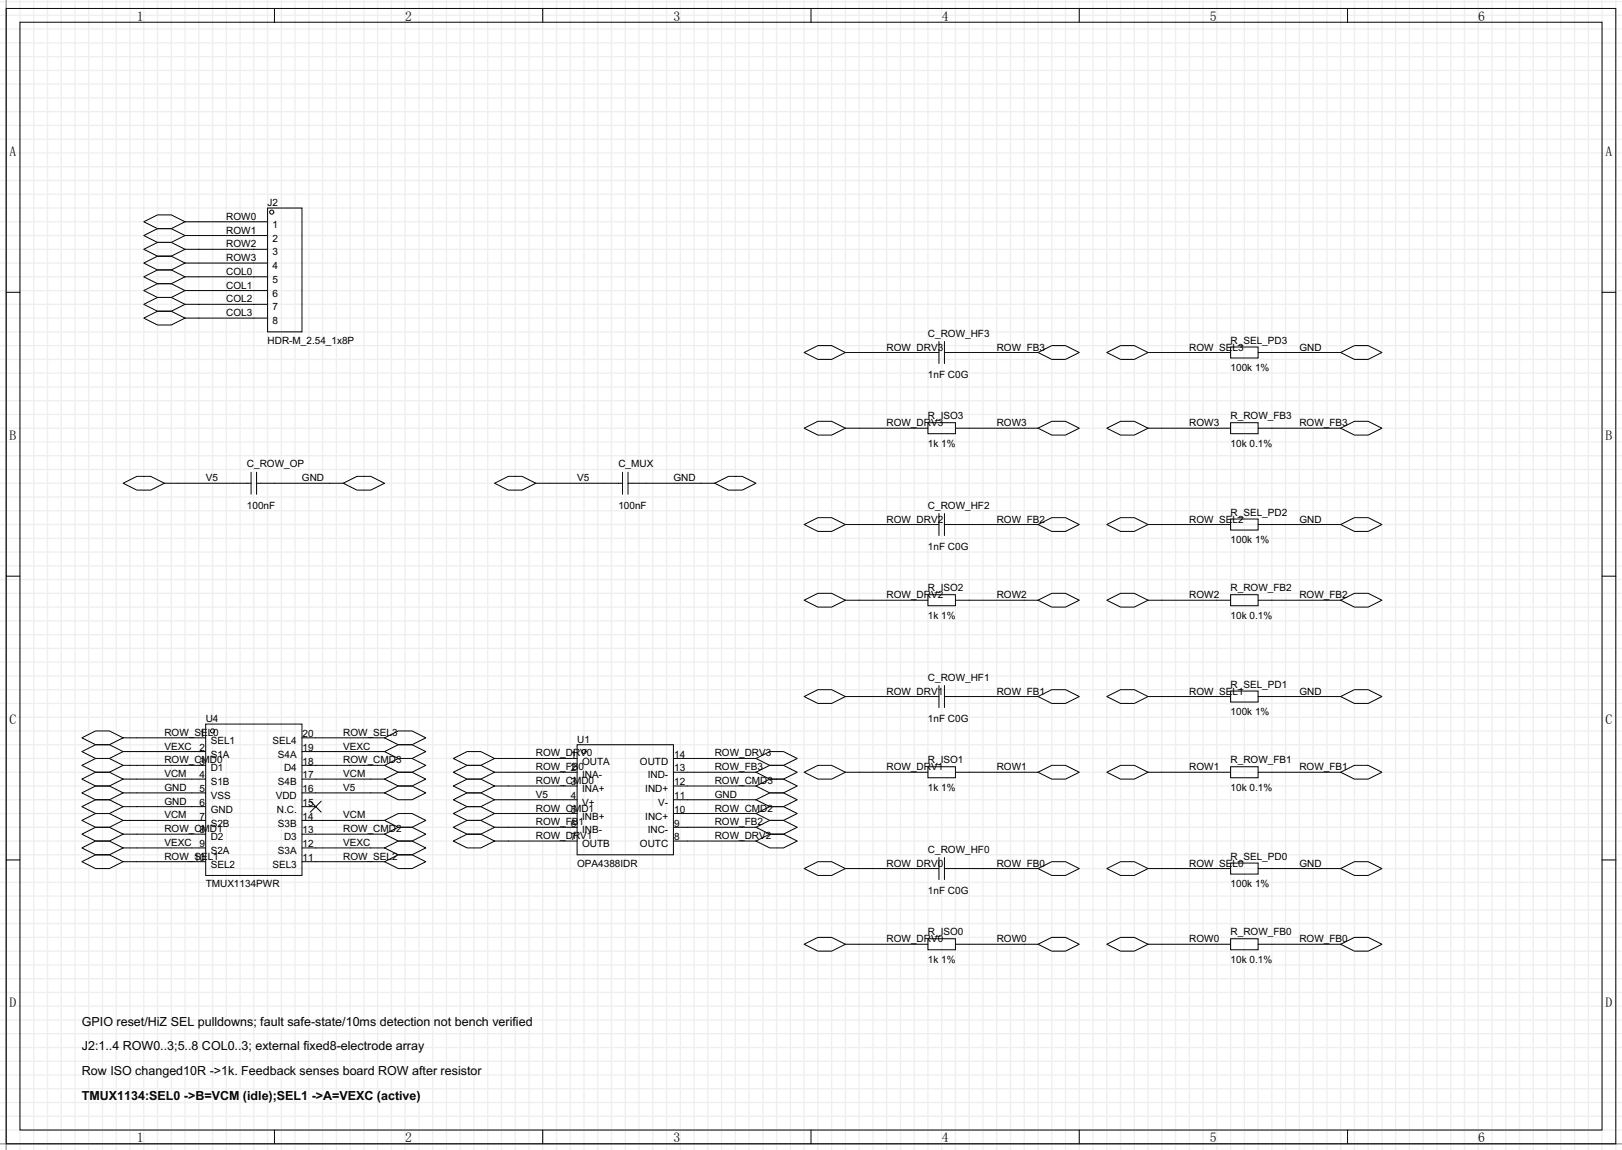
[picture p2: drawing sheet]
<svg xmlns="http://www.w3.org/2000/svg" width="299mm" height="212mm" viewBox="0 0 299 212" stroke-linecap="round" stroke-linejoin="round" font-family="sans-serif">
<g fill="none" stroke="#f0f0eb" stroke-width=".25">
<path d="M0 .3h299.5M0 2.8h299.5M0 5.4h299.5M0 7.9h299.5M0 10.5h299.5M0 13h299.5M0 15.5h299.5M0 18.1h299.5M1.1 0v212.3M3.7 0v212.3M6.2 0v212.3M8.8 0v212.3"/>
<path d="M11.3 0v212.3M13.8 0v212.3M16.4 0v212.3M18.9 0v212.3M21.5 0v212.3M24 0v212.3M26.5 0v212.3M29.1 0v212.3M31.6 0v212.3M34.2 0v212.3M36.7 0v212.3M39.2 0v212.3"/>
<path d="M41.8 0v212.3M44.3 0v212.3M46.9 0v212.3M49.4 0v212.3M51.9 0v212.3M54.5 0v212.3M57 0v212.3M59.6 0v212.3M62.1 0v212.3M64.6 0v212.3M67.2 0v212.3M69.7 0v212.3"/>
<path d="M72.3 0v212.3M74.8 0v212.3M77.3 0v212.3M79.9 0v212.3M82.4 0v212.3M85 0v212.3M87.5 0v212.3M90 0v212.3M92.6 0v212.3M95.1 0v212.3M97.7 0v212.3M100.2 0v212.3"/>
<path d="M102.7 0v212.3M105.3 0v212.3M107.8 0v212.3M110.4 0v212.3M112.9 0v212.3M115.4 0v212.3M118 0v212.3M120.5 0v212.3M123.1 0v212.3M125.6 0v212.3M128.1 0v212.3M130.7 0v212.3"/>
<path d="M133.2 0v212.3M135.8 0v212.3M138.3 0v212.3M140.8 0v212.3M143.4 0v212.3M145.9 0v212.3M148.5 0v212.3M151 0v212.3M153.5 0v212.3M156.1 0v212.3M158.6 0v212.3M161.2 0v212.3"/>
<path d="M163.7 0v212.3M166.2 0v212.3M168.8 0v212.3M171.3 0v212.3M173.9 0v212.3M176.4 0v212.3M178.9 0v212.3M181.5 0v212.3M184 0v212.3M186.6 0v212.3M189.1 0v212.3M191.6 0v212.3"/>
<path d="M194.2 0v212.3M196.7 0v212.3M199.3 0v212.3M201.8 0v212.3M204.3 0v212.3M206.9 0v212.3M209.4 0v212.3M212 0v212.3M214.5 0v212.3M217 0v212.3M219.6 0v212.3M222.1 0v212.3"/>
<path d="M224.7 0v212.3M227.2 0v212.3M229.7 0v212.3M232.3 0v212.3M234.8 0v212.3M237.4 0v212.3M239.9 0v212.3M242.4 0v212.3M245 0v212.3M247.5 0v212.3M250.1 0v212.3M252.6 0v212.3"/>
<path d="M255.1 0v212.3M257.7 0v212.3M260.2 0v212.3M262.8 0v212.3M265.3 0v212.3M267.8 0v212.3M270.4 0v212.3M272.9 0v212.3M275.5 0v212.3M278 0v212.3M280.5 0v212.3M283.1 0v212.3"/>
<path d="M285.6 0v212.3M288.2 0v212.3M290.7 0v212.3M293.2 0v212.3M295.8 0v212.3M298.3 0v212.3M0 20.6h299.5M0 23.2h299.5M0 25.7h299.5M0 28.2h299.5M0 30.8h299.5M0 33.3h299.5"/>
<path d="M0 35.9h299.5M0 38.4h299.5M0 40.9h299.5M0 43.5h299.5M0 46h299.5M0 48.6h299.5M0 51.1h299.5M0 53.6h299.5M0 56.2h299.5M0 58.7h299.5M0 61.3h299.5M0 63.8h299.5"/>
<path d="M0 66.3h299.5M0 68.9h299.5M0 71.4h299.5M0 74h299.5M0 76.5h299.5M0 79h299.5M0 81.6h299.5M0 84.1h299.5M0 86.7h299.5M0 89.2h299.5M0 91.7h299.5M0 94.3h299.5"/>
<path d="M0 96.8h299.5M0 99.4h299.5M0 101.9h299.5M0 104.4h299.5M0 107h299.5M0 109.5h299.5M0 112.1h299.5M0 114.6h299.5M0 117.1h299.5M0 119.7h299.5M0 122.2h299.5M0 124.8h299.5"/>
<path d="M0 127.3h299.5M0 129.8h299.5M0 132.4h299.5M0 134.9h299.5M0 137.5h299.5M0 140h299.5M0 142.5h299.5M0 145.1h299.5M0 147.6h299.5M0 150.2h299.5M0 152.7h299.5M0 155.2h299.5"/>
<path d="M0 157.8h299.5M0 160.3h299.5M0 162.9h299.5M0 165.4h299.5M0 167.9h299.5M0 170.5h299.5M0 173h299.5M0 175.6h299.5M0 178.1h299.5M0 180.6h299.5M0 183.2h299.5M0 185.7h299.5"/>
<path d="M0 188.3h299.5M0 190.8h299.5M0 193.3h299.5M0 195.9h299.5M0 198.4h299.5M0 201h299.5M0 203.5h299.5M0 206h299.5M0 208.6h299.5M0 211.1h299.5"/>
</g>
<path d="M1.1 0v212.3M0 211.1h299.5" fill="none" stroke="#999" stroke-width=".25"/>
<g fill="none" stroke="#000" stroke-width=".18">
<path d="M1.1 1.6h297.2v209.5h-297.2zM3.7 4.1h292.1v204.5h-292.1zM50.7 1.6v2.5M100.2 1.6v2.5M149.7 1.6v2.5M199.3 1.6v2.5M248.8 1.6v2.5M49.4 38.4h6.4v22.9h-6.4zM1.1 54h2.6M26.5 40.9l2.6-1.2h2.5l2.6 1.2-2.6 1.3h-2.5zM26.5 43.5l2.6-1.3h2.5l2.6 1.3-2.6 1.2h-2.5zM26.5 46l2.6-1.3h2.5l2.6 1.3-2.6 1.3h-2.5z"/>
<path d="M26.5 48.6l2.6-1.3h2.5l2.6 1.3-2.6 1.2h-2.5zM26.5 51.1l2.6-1.3h2.5l2.6 1.3-2.6 1.3h-2.5zM26.5 53.6l2.6-1.2h2.5l2.6 1.2-2.6 1.3h-2.5zM26.5 56.2l2.6-1.3h2.5l2.6 1.3-2.6 1.2h-2.5zM26.5 58.7l2.6-1.3h2.5l2.6 1.3-2.6 1.3h-2.5zM34.2 40.9h15.2M34.2 43.5h15.2M34.2 46h15.2M34.2 48.6h15.2M34.2 51.1h15.2M34.2 53.6h15.2M34.2 56.2h15.2"/>
<path d="M34.2 58.7h15.2M295.8 54h2.5M148.5 79l2.5-1.2h2.5l2.6 1.2-2.6 1.3h-2.5zM148.5 65.1l2.5-1.3h2.5l2.6 1.3-2.6 1.2h-2.5zM156.1 79h15.2M156.1 65.1h17.3M171.3 78h5.1v2h-5.1zM173.4 63v4.1M174.4 63v4.1M174.4 65.1h17.2M176.4 79h15.2M191.6 79l2.6-1.2h2.5l2.6 1.2-2.6 1.3h-2.5z"/>
<path d="M191.6 65.1l2.6-1.3h2.5l2.6 1.3-2.6 1.2h-2.5zM204.3 79l2.6-1.2h2.5l2.6 1.2-2.6 1.3h-2.5zM204.3 65.1l2.6-1.3h2.5l2.6 1.3-2.6 1.2h-2.5zM212 79h15.2M212 65.1h15.2M227.2 78h5.1v2h-5.1zM227.2 64h5.1v2.1h-5.1zM232.3 79h15.2M232.3 65.1h15.2M247.5 79l2.6-1.2h2.5l2.5 1.2-2.5 1.3h-2.5zM247.5 65.1l2.6-1.3h2.5l2.5 1.3-2.5 1.2h-2.5zM22.7 89.2l2.6-1.3h2.5l2.6 1.3-2.6 1.3h-2.5z"/>
<path d="M30.4 89.2h16M46.4 87.2v4M47.4 87.2v4M47.4 89.2h16M63.4 89.2l2.5-1.3h2.6l2.5 1.3-2.5 1.3h-2.6zM91.3 89.2l2.6-1.3h2.5l2.5 1.3-2.5 1.3h-2.5zM98.9 89.2h16M114.9 87.2v4M116 89.2h16M116 87.2v4M132 89.2l2.5-1.3h2.5l2.6 1.3-2.6 1.3h-2.5zM148.5 96.8l2.5-1.3h2.5l2.6 1.3-2.6 1.3h-2.5z"/>
<path d="M156.1 96.8h17.3M173.4 94.8v4M174.4 94.8v4M174.4 96.8h17.2M191.6 96.8l2.6-1.3h2.5l2.6 1.3-2.6 1.3h-2.5zM204.3 96.8l2.6-1.3h2.5l2.6 1.3-2.6 1.3h-2.5zM212 96.8h15.2M227.2 95.8h5.1v2h-5.1zM232.3 96.8h15.2M247.5 96.8l2.6-1.3h2.5l2.5 1.3-2.5 1.3h-2.5zM1.1 106.3h2.6M148.5 110.8l2.5-1.3h2.5l2.6 1.3-2.6 1.3h-2.5z"/>
<path d="M156.1 110.8h15.2M171.3 109.8h5.1v2h-5.1zM176.4 110.8h15.2M191.6 110.8l2.6-1.3h2.5l2.6 1.3-2.6 1.3h-2.5zM204.3 110.8l2.6-1.3h2.5l2.6 1.3-2.6 1.3h-2.5zM212 110.8h15.2M227.2 109.8h5.1v2h-5.1zM232.3 110.8h15.2M247.5 110.8l2.6-1.3h2.5l2.5 1.3-2.5 1.3h-2.5zM295.8 106.3h2.5M15.1 136.2l2.6-1.3h2.5l2.5 1.3-2.5 1.3h-2.5zM15.1 138.7l2.6-1.2h2.5l2.5 1.2-2.5 1.3h-2.5z"/>
<path d="M22.7 136.2h15.3M22.7 138.7h15.3M38 133.6h17.8v28h-17.8zM55.8 136.2h15.2M55.8 138.7h15.2M71 138.7l2.5-1.2h2.6l2.5 1.2-2.5 1.3h-2.6zM71 136.2l2.5-1.3h2.6l2.5 1.3-2.5 1.3h-2.6zM83.7 140l2.5-1.3h2.6l2.5 1.3-2.5 1.3h-2.6zM91.3 140h15.3M106.6 137.5h17.7v20.3h-17.7zM124.3 140h15.3M139.6 140l2.5-1.3h2.6l2.5 1.3-2.5 1.3h-2.6z"/>
<path d="M148.5 128.6l2.5-1.3h2.5l2.6 1.3-2.6 1.2h-2.5zM156.1 128.6h17.3M173.4 126.5v4.1M174.4 126.5v4.1M174.4 128.6h17.2M191.6 128.6l2.6-1.3h2.5l2.6 1.3-2.6 1.2h-2.5zM204.3 128.6l2.6-1.3h2.5l2.6 1.3-2.6 1.2h-2.5zM212 128.6h15.2M227.2 127.5h5.1v2.1h-5.1zM232.3 128.6h15.2M247.5 128.6l2.6-1.3h2.5l2.5 1.3-2.5 1.2h-2.5zM1.1 158.7h2.6"/>
<path d="M15.1 141.3l2.6-1.3h2.5l2.5 1.3-2.5 1.2h-2.5zM15.1 143.8l2.6-1.3h2.5l2.5 1.3-2.5 1.3h-2.5zM15.1 146.3l2.6-1.2h2.5l2.5 1.2-2.5 1.3h-2.5zM15.1 148.9l2.6-1.3h2.5l2.5 1.3-2.5 1.3h-2.5zM15.1 151.4l2.6-1.2h2.5l2.5 1.2-2.5 1.3h-2.5zM15.1 154l2.6-1.3h2.5l2.5 1.3-2.5 1.2h-2.5zM15.1 156.5l2.6-1.3h2.5l2.5 1.3-2.5 1.3h-2.5zM15.1 159l2.6-1.2h2.5l2.5 1.2-2.5 1.3h-2.5zM22.7 141.3h15.3M22.7 143.8h15.3M22.7 146.3h15.3M22.7 148.9h15.3"/>
<path d="M22.7 151.4h15.3M22.7 154h15.3M22.7 156.5h15.3M22.7 159h15.3M55.8 141.3h15.2M55.8 143.8h15.2M55.8 146.3h15.2M55.8 148.9h2.5M55.8 151.4h15.2M55.8 154h15.2M55.8 156.5h15.2M55.8 159h15.2"/>
<path d="M57.3 147.9l2 2M59.3 147.9l-2 2M71 159l2.5-1.2h2.6l2.5 1.2-2.5 1.3h-2.6zM71 156.5l2.5-1.3h2.6l2.5 1.3-2.5 1.3h-2.6zM71 154l2.5-1.3h2.6l2.5 1.3-2.5 1.2h-2.6zM71 151.4l2.5-1.2h2.6l2.5 1.2-2.5 1.3h-2.6zM71 146.3l2.5-1.2h2.6l2.5 1.2-2.5 1.3h-2.6zM71 143.8l2.5-1.3h2.6l2.5 1.3-2.5 1.3h-2.6zM71 141.3l2.5-1.3h2.6l2.5 1.3-2.5 1.2h-2.6zM83.7 155.2l2.5-1.2h2.6l2.5 1.2-2.5 1.3h-2.6zM83.7 152.7l2.5-1.3h2.6l2.5 1.3-2.5 1.3h-2.6zM83.7 150.2l2.5-1.3h2.6l2.5 1.3-2.5 1.2h-2.6z"/>
<path d="M83.7 147.6l2.5-1.3h2.6l2.5 1.3-2.5 1.3h-2.6zM83.7 145.1l2.5-1.3h2.6l2.5 1.3-2.5 1.2h-2.6zM83.7 142.5l2.5-1.2h2.6l2.5 1.2-2.5 1.3h-2.6zM91.3 142.5h15.3M91.3 145.1h15.3M91.3 147.6h15.3M91.3 150.2h15.3M91.3 152.7h15.3M91.3 155.2h15.3M124.3 142.5h15.3M124.3 145.1h15.3M124.3 147.6h15.3"/>
<path d="M124.3 150.2h15.3M124.3 152.7h15.3M124.3 155.2h15.3M139.6 142.5l2.5-1.2h2.6l2.5 1.2-2.5 1.3h-2.6zM139.6 145.1l2.5-1.3h2.6l2.5 1.3-2.5 1.2h-2.6zM139.6 147.6l2.5-1.3h2.6l2.5 1.3-2.5 1.3h-2.6zM139.6 150.2l2.5-1.3h2.6l2.5 1.3-2.5 1.2h-2.6zM139.6 152.7l2.5-1.3h2.6l2.5 1.3-2.5 1.3h-2.6zM139.6 155.2l2.5-1.2h2.6l2.5 1.2-2.5 1.3h-2.6zM148.5 142.5l2.5-1.2h2.5l2.6 1.2-2.6 1.3h-2.5zM156.1 142.5h15.2M171.3 141.5h5.1v2h-5.1z"/>
<path d="M173.4 158.3v4M174.4 158.3v4M176.4 142.5h15.2M191.6 142.5l2.6-1.2h2.5l2.6 1.2-2.6 1.3h-2.5zM204.3 142.5l2.6-1.2h2.5l2.6 1.2-2.6 1.3h-2.5zM212 142.5h15.2M227.2 159.3h5.1v2h-5.1zM227.2 141.5h5.1v2h-5.1zM232.3 142.5h15.2M247.5 142.5l2.6-1.2h2.5l2.5 1.2-2.5 1.3h-2.5zM295.8 158.7h2.5M148.5 174.3l2.5-1.3h2.5l2.6 1.3-2.6 1.3h-2.5z"/>
<path d="M148.5 160.3l2.5-1.3h2.5l2.6 1.3-2.6 1.3h-2.5zM156.1 174.3h15.2M156.1 160.3h17.3M171.3 173.3h5.1v2h-5.1zM174.4 160.3h17.2M176.4 174.3h15.2M191.6 174.3l2.6-1.3h2.5l2.6 1.3-2.6 1.3h-2.5zM191.6 160.3l2.6-1.3h2.5l2.6 1.3-2.6 1.3h-2.5zM204.3 174.3l2.6-1.3h2.5l2.6 1.3-2.6 1.3h-2.5zM204.3 160.3l2.6-1.3h2.5l2.6 1.3-2.6 1.3h-2.5zM212 174.3h15.2M212 160.3h15.2"/>
<path d="M227.2 173.3h5.1v2h-5.1zM232.3 174.3h15.2M232.3 160.3h15.2M247.5 174.3l2.6-1.3h2.5l2.5 1.3-2.5 1.3h-2.5zM247.5 160.3l2.6-1.3h2.5l2.5 1.3-2.5 1.3h-2.5zM50.7 208.6v2.5M100.2 208.6v2.5M149.7 208.6v2.5M199.3 208.6v2.5M248.8 208.6v2.5"/>
<circle cx="50.2" cy="39.2" r=".38"/>
<circle cx="39.2" cy="134.9" r=".38"/>
<circle cx="107.8" cy="138.7" r=".38"/>
</g>
<g font-size="2.5">
<text x="25.3" y="3.8">1</text>
<text x="74.8" y="3.8">2</text>
<text x="124.3" y="3.8">3</text>
<text x="173.9" y="3.8">4</text>
<text x="223.4" y="3.8">5</text>
<text x="272.9" y="3.8">6</text>
<text x="1.8" y="28.8">A</text>
<text x="296.4" y="28.8">A</text>
<text x="1.8" y="81.2">B</text>
<text x="296.4" y="81.2">B</text>
<text x="1.8" y="133.5">C</text>
<text x="296.4" y="133.5">C</text>
<text x="1.8" y="185.9">D</text>
<text x="296.4" y="185.9">D</text>
<text x="25.3" y="210.9">1</text>
<text x="74.8" y="210.9">2</text>
<text x="124.3" y="210.9">3</text>
<text x="173.9" y="210.9">4</text>
<text x="223.4" y="210.9">5</text>
<text x="272.9" y="210.9">6</text>
</g>
<g font-size="2.3">
<text x="15.1" y="189.3">GPIO reset/HiZ SEL pulldowns; fault safe-state/10ms detection not bench verified</text>
<text x="15.1" y="193.9">J2:1..4 ROW0..3;5..8 COL0..3; external fixed8-electrode array</text>
<text x="15.1" y="203">TMUX1134:SEL0 -&gt;B=VCM (idle);SEL1 -&gt;A=VEXC (active)</text>
<text x="15.1" y="198.5">Row ISO changed10R -&gt;1k. Feedback senses board ROW after resistor</text>
</g>
<g font-size="1.8">
<text x="41.8" y="40.6">ROW0</text>
<text x="49.4" y="38">J2</text>
<text x="41.8" y="43.1">ROW1</text>
<text x="41.8" y="45.6">ROW2</text>
<text x="50.3" y="42.1">1</text>
<text x="50.3" y="44.6">2</text>
<text x="50.3" y="47.1">3</text>
<text x="41.8" y="48.2">ROW3</text>
<text x="41.8" y="50.7">COL0</text>
<text x="41.8" y="53.3">COL1</text>
<text x="50.3" y="49.7">4</text>
<text x="50.3" y="52.2">5</text>
<text x="41.8" y="55.8">COL2</text>
<text x="41.8" y="58.3">COL3</text>
<text x="50.3" y="54.8">6</text>
<text x="50.3" y="57.3">7</text>
<text x="50.3" y="59.8">8</text>
<text x="49.4" y="63.4">HDR-M_2.54_1x8P</text>
<text x="163.7" y="64.7">ROW_DRV3</text>
<text x="171.3" y="62.2">C_ROW_HF3</text>
<text x="184" y="64.7">ROW_FB3</text>
<text x="219.6" y="64.7">ROW_SEL3</text>
<text x="227.2" y="63.4">R_SEL_PD3</text>
<text x="239.9" y="64.7">GND</text>
<text x="171.3" y="69.8">1nF C0G</text>
<text x="227.2" y="68.5">100k 1%</text>
<text x="171.3" y="77.4">R_ISO3</text>
<text x="227.2" y="77.4">R_ROW_FB3</text>
<text x="163.7" y="78.7">ROW_DRV3</text>
<text x="171.3" y="82.5">1k 1%</text>
<text x="184" y="78.7">ROW3</text>
<text x="219.6" y="78.7">ROW3</text>
<text x="227.2" y="82.5">10k 0.1%</text>
<text x="239.9" y="78.7">ROW_FB3</text>
<text x="38" y="88.8">V5</text>
<text x="45.6" y="86.3">C_ROW_OP</text>
<text x="55.8" y="88.8">GND</text>
<text x="106.6" y="88.8">V5</text>
<text x="114.2" y="86.3">C_MUX</text>
<text x="124.3" y="88.8">GND</text>
<text x="45.6" y="93.9">100nF</text>
<text x="114.2" y="93.9">100nF</text>
<text x="171.3" y="93.9">C_ROW_HF2</text>
<text x="227.2" y="95.2">R_SEL_PD2</text>
<text x="163.7" y="96.4">ROW_DRV2</text>
<text x="171.3" y="101.5">1nF C0G</text>
<text x="184" y="96.4">ROW_FB2</text>
<text x="219.6" y="96.4">ROW_SEL2</text>
<text x="227.2" y="100.3">100k 1%</text>
<text x="239.9" y="96.4">GND</text>
<text x="163.7" y="110.4">ROW_DRV2</text>
<text x="171.3" y="109.1">R_ISO2</text>
<text x="184" y="110.4">ROW2</text>
<text x="219.6" y="110.4">ROW2</text>
<text x="227.2" y="109.1">R_ROW_FB2</text>
<text x="239.9" y="110.4">ROW_FB2</text>
<text x="171.3" y="114.2">1k 1%</text>
<text x="227.2" y="114.2">10k 0.1%</text>
<text x="171.3" y="125.7">C_ROW_HF1</text>
<text x="163.7" y="128.2">ROW_DRV1</text>
<text x="184" y="128.2">ROW_FB1</text>
<text x="219.6" y="128.2">ROW_SEL1</text>
<text x="227.2" y="126.9">R_SEL_PD1</text>
<text x="239.9" y="128.2">GND</text>
<text x="30.4" y="135.8">ROW_SEL0</text>
<text x="36.8" y="136">1</text>
<text x="38" y="133.3">U4</text>
<text x="38.9" y="137.3">SEL1</text>
<text x="50.3" y="137.3">SEL4</text>
<text x="55.9" y="136">20</text>
<text x="63.4" y="135.8">ROW_SEL3</text>
<text x="106.6" y="137.1">U1</text>
<text x="171.3" y="133.3">1nF C0G</text>
<text x="227.2" y="132">100k 1%</text>
<text x="30.4" y="138.4">VEXC</text>
<text x="30.4" y="140.9">ROW_CMD0</text>
<text x="30.4" y="143.4">VCM</text>
<text x="36.8" y="138.6">2</text>
<text x="36.8" y="141.1">3</text>
<text x="36.8" y="143.7">4</text>
<text x="38.9" y="139.9">S1A</text>
<text x="38.9" y="142.4">D1</text>
<text x="51.3" y="139.9">S4A</text>
<text x="52.5" y="142.4">D4</text>
<text x="55.9" y="143.7">17</text>
<text x="55.9" y="141.1">18</text>
<text x="55.9" y="138.6">19</text>
<text x="63.4" y="143.4">VCM</text>
<text x="63.4" y="140.9">ROW_CMD3</text>
<text x="63.4" y="138.4">VEXC</text>
<text x="98.9" y="142.2">ROW_FB0</text>
<text x="98.9" y="139.6">ROW_DRV0</text>
<text x="105.4" y="142.4">2</text>
<text x="105.4" y="139.9">1</text>
<text x="107.5" y="143.7">INA-</text>
<text x="107.5" y="141.1">OUTA</text>
<text x="118.2" y="141.1">OUTD</text>
<text x="119.6" y="143.7">IND-</text>
<text x="124.5" y="139.9">14</text>
<text x="124.5" y="142.4">13</text>
<text x="132" y="139.6">ROW_DRV3</text>
<text x="132" y="142.2">ROW_FB3</text>
<text x="163.7" y="142.2">ROW_DRV1</text>
<text x="171.3" y="140.9">R_ISO1</text>
<text x="184" y="142.2">ROW1</text>
<text x="219.6" y="142.2">ROW1</text>
<text x="227.2" y="140.9">R_ROW_FB1</text>
<text x="239.9" y="142.2">ROW_FB1</text>
<text x="30.4" y="146">GND</text>
<text x="30.4" y="148.5">GND</text>
<text x="36.8" y="146.2">5</text>
<text x="36.8" y="148.7">6</text>
<text x="38.9" y="144.9">S1B</text>
<text x="38.9" y="147.5">VSS</text>
<text x="50.9" y="147.5">VDD</text>
<text x="51.3" y="144.9">S4B</text>
<text x="55.9" y="148.7">15</text>
<text x="55.9" y="146.2">16</text>
<text x="63.4" y="146">V5</text>
<text x="98.9" y="149.8">ROW_CMD1</text>
<text x="98.9" y="147.2">V5</text>
<text x="98.9" y="144.7">ROW_CMD0</text>
<text x="105.4" y="147.5">4</text>
<text x="105.4" y="144.9">3</text>
<text x="107.5" y="148.7">V+</text>
<text x="107.5" y="146.2">INA+</text>
<text x="119.1" y="146.2">IND+</text>
<text x="121.5" y="148.7">V-</text>
<text x="124.5" y="144.9">12</text>
<text x="124.5" y="147.5">11</text>
<text x="132" y="144.7">ROW_CMD3</text>
<text x="132" y="147.2">GND</text>
<text x="132" y="149.8">ROW_CMD2</text>
<text x="171.3" y="146">1k 1%</text>
<text x="227.2" y="146">10k 0.1%</text>
<text x="30.4" y="151.1">VCM</text>
<text x="30.4" y="153.6">ROW_CMD1</text>
<text x="36.8" y="151.3">7</text>
<text x="36.8" y="153.8">8</text>
<text x="38.9" y="150">GND</text>
<text x="38.9" y="152.6">S2B</text>
<text x="38.9" y="155.1">D2</text>
<text x="51.1" y="150">N.C.</text>
<text x="51.3" y="152.6">S3B</text>
<text x="52.5" y="155.1">D3</text>
<text x="55.9" y="153.8">13</text>
<text x="55.9" y="151.3">14</text>
<text x="63.4" y="153.6">ROW_CMD2</text>
<text x="63.4" y="151.1">VCM</text>
<text x="98.9" y="154.9">ROW_DRV1</text>
<text x="98.9" y="152.3">ROW_FB1</text>
<text x="105.4" y="155.1">7</text>
<text x="105.4" y="152.6">6</text>
<text x="105.4" y="150">5</text>
<text x="107.5" y="153.8">INB-</text>
<text x="107.5" y="151.3">INB+</text>
<text x="119.1" y="151.3">INC+</text>
<text x="119.6" y="153.8">INC-</text>
<text x="124.5" y="150">10</text>
<text x="124.5" y="152.6">9</text>
<text x="124.5" y="155.1">8</text>
<text x="132" y="152.3">ROW_FB2</text>
<text x="132" y="154.9">ROW_DRV2</text>
<text x="30.4" y="156.1">VEXC</text>
<text x="30.4" y="158.7">ROW_SEL1</text>
<text x="35.8" y="158.9">10</text>
<text x="36.8" y="156.4">9</text>
<text x="38.9" y="157.6">S2A</text>
<text x="38.9" y="160.2">SEL2</text>
<text x="50.3" y="160.2">SEL3</text>
<text x="51.3" y="157.6">S3A</text>
<text x="55.9" y="158.9">11</text>
<text x="55.9" y="156.4">12</text>
<text x="63.4" y="158.7">ROW_SEL2</text>
<text x="63.4" y="156.1">VEXC</text>
<text x="106.6" y="159.9">OPA4388IDR</text>
<text x="107.5" y="156.4">OUTB</text>
<text x="118.2" y="156.4">OUTC</text>
<text x="163.7" y="159.9">ROW_DRV0</text>
<text x="171.3" y="157.4">C_ROW_HF0</text>
<text x="184" y="159.9">ROW_FB0</text>
<text x="219.6" y="159.9">ROW_SEL0</text>
<text x="227.2" y="158.7">R_SEL_PD0</text>
<text x="239.9" y="159.9">GND</text>
<text x="38" y="163.8">TMUX1134PWR</text>
<text x="171.3" y="165">1nF C0G</text>
<text x="227.2" y="163.8">100k 1%</text>
<text x="163.7" y="173.9">ROW_DRV0</text>
<text x="171.3" y="172.6">R_ISO0</text>
<text x="184" y="173.9">ROW0</text>
<text x="219.6" y="173.9">ROW0</text>
<text x="227.2" y="172.6">R_ROW_FB0</text>
<text x="239.9" y="173.9">ROW_FB0</text>
<text x="171.3" y="177.7">1k 1%</text>
<text x="227.2" y="177.7">10k 0.1%</text>
</g>
</svg>
